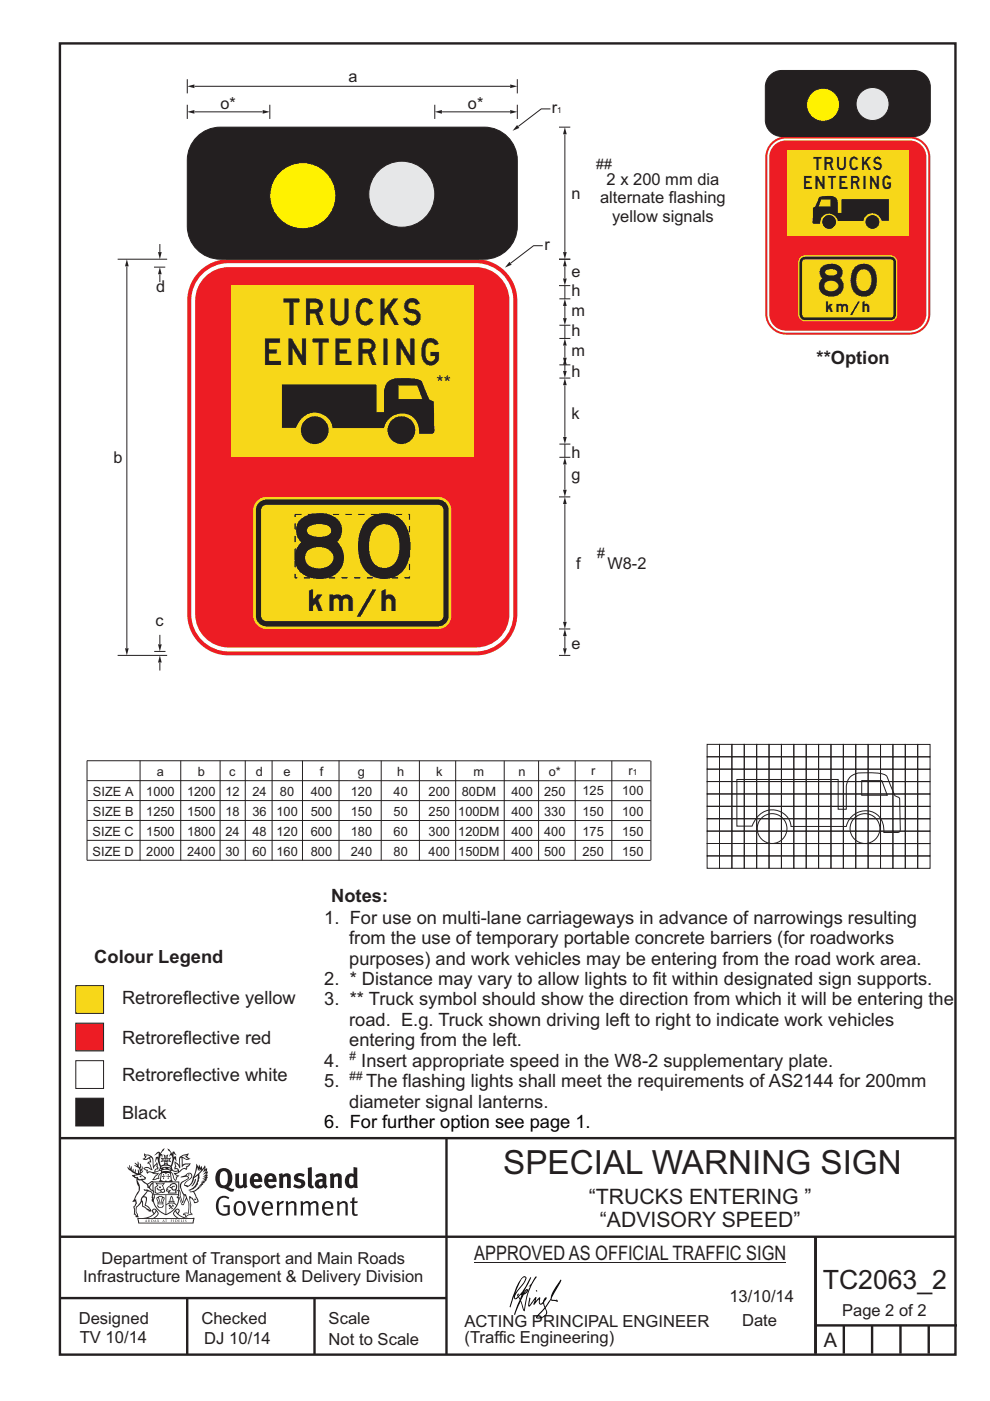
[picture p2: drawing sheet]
<svg xmlns="http://www.w3.org/2000/svg" width="210mm" height="297mm" viewBox="0 0 210 297" stroke-linecap="round" stroke-linejoin="round" font-family="sans-serif">
<g fill="none" stroke="#231f20" stroke-width=".51">
<path d="M12.7 9.2h190v278h-190zM12.7 241.3h189.9M94.7 241.4v45.8M12.7 275.2h82M12.7 262.2h190.1M39.7 275.2v12M66.7 275.2v12M173 262.2v24.8M173 281h30M179 281v6M185 281v6M191 281v6"/>
<path d="M197 281v6"/>
</g>
<path d="M100.6 267.7h66.2" fill="none" stroke="#231f20" stroke-width=".21"/>
<g fill="#231f20">
<path d="M47 248.5a2.55 2.55 0 0 0 0 2.7l.3 .1a.81 .81 0 0 0 1-.9v-.6a1.04 1.04 0 0 0-1.1-1.5zM46.3 248.1a1.82 1.82 0 0 1 2.1-.2 1.82 1.82 0 0 1 .9 1.9 2.29 2.29 0 0 1-.8 1.9l.7 .3h.5l-.2 .6a2.87 2.87 0 0 1-2-.7 2.12 2.12 0 0 1-1.7-3.1z" fill-rule="evenodd"/>
<path d="M49.9 248.9l.8-.2v2a.46 .46 0 0 0 .2 .6 .46 .46 0 0 0 .7-.2v-2.2l.7-.2v2.4l.2 .5-.6 .4-.2-.3a1.02 1.02 0 0 1-1.2 .2 1.02 1.02 0 0 1-.6-1.1z" fill-rule="evenodd"/>
<path d="M54 249.5l-.1 .5h.9a.49 .49 0 0 0-.2-.6 .49 .49 0 0 0-.6 .1zM53.4 249.2a1.34 1.34 0 0 1 1.6-.3 1.34 1.34 0 0 1 .6 1.5v.2h-1.7a.77 .77 0 0 0 .5 .8 .77 .77 0 0 0 .9-.3l.3 .4a1.59 1.59 0 0 1-2.1 .2 1.59 1.59 0 0 1-.4-2z" fill-rule="evenodd"/>
<path d="M57 249.5l-.1 .5h.9a.49 .49 0 0 0-.2-.6 .49 .49 0 0 0-.6 .1zM56.4 249.2a1.34 1.34 0 0 1 1.6-.3 1.34 1.34 0 0 1 .7 1.5v.2h-1.8a.77 .77 0 0 0 .5 .8 .77 .77 0 0 0 .9-.3l.3 .4a1.59 1.59 0 0 1-2 .2 1.59 1.59 0 0 1-.5-2z" fill-rule="evenodd"/>
<path d="M59.1 248.9l.8-.2 .1 .4a.95 .95 0 0 1 1-.3 .95 .95 0 0 1 .7 .8v2.3h-.8v-2.3a.46 .46 0 0 0-.8 .1v2.2h-.9z" fill-rule="evenodd"/>
<path d="M62.5 249.1a1.75 1.75 0 0 1 2.1-.1l-.2 .5-.6-.2a.43 .43 0 0 0-.6 .3l.4 .3a1.04 1.04 0 0 1 1.2 1.2 1.04 1.04 0 0 1-1.4 .9l-1.2-.4 .3-.6 1 .4 .4-.4a.88 .88 0 0 0-1-.5l-.4-.2-.1-.4z" fill-rule="evenodd"/>
<path d="M65.3 247.6l.8-.2 .1 3.8 .2 .2 .2 .5a.88 .88 0 0 1-1-.1 .88 .88 0 0 1-.3-1z" fill-rule="evenodd"/>
<path d="M67.8 250.6a.43 .43 0 0 0-.1 .7 .43 .43 0 0 0 .7-.1v-.7zM66.8 249.2a1.7 1.7 0 0 1 2.4 .1v1.8l.3 .4-.4 .5-.5-.3a1.03 1.03 0 0 1-1.7-.2 1.03 1.03 0 0 1 .8-1.5h.7v-.4a.8 .8 0 0 0-1.2 .1z" fill-rule="evenodd"/>
<path d="M69.9 248.9l.8-.2 .1 .4a.95 .95 0 0 1 1-.3 .95 .95 0 0 1 .7 .8v2.3h-.8v-2.3a.46 .46 0 0 0-.8 .1v2.2h-.8z" fill-rule="evenodd"/>
<path d="M74.3 249.5a1.48 1.48 0 0 0 0 1.7l.4 .1 .3-.2v-1.5l-.3-.2zM75 247.4l.8 .2 .1 4.3h-.7l-.1-.2a1.26 1.26 0 0 1-1.4 0 1.26 1.26 0 0 1-.6-1.3 1.29 1.29 0 0 1 .5-1.3 1.29 1.29 0 0 1 1.4-.2z" fill-rule="evenodd"/>
<path d="M46.4 253.9a1.72 1.72 0 0 1 2.2 0l-.2 .3a1.24 1.24 0 0 0-1.4-.1 1.24 1.24 0 0 0-.7 1.3 1.49 1.49 0 0 0 1.3 2l.7-.2v-1.3h-.9l-.1-.4h1.4v2a1.93 1.93 0 0 1-2.2-.1 1.93 1.93 0 0 1-.7-2.2l.2-.7z" fill-rule="evenodd"/>
<path d="M50.3 255.2a1.65 1.65 0 0 0 .3 2.2 .99 .99 0 0 0 1-1.5 .78 .78 0 0 0-.4-.8 .78 .78 0 0 0-.9 .1zM50 254.9a1.33 1.33 0 0 1 1.6-.1 1.33 1.33 0 0 1 .5 1.5 1.31 1.31 0 0 1-1.3 1.5 1.31 1.31 0 0 1-1.3-1.6l.1-.5z" fill-rule="evenodd"/>
<path d="M52.5 254.7l.4-.1 .9 2.6 .8-2.5h.5l-1.1 3h-.5z" fill-rule="evenodd"/>
<path d="M56.2 255.2l-.2 .7h1.4a.7 .7 0 0 0-.3-.8 .7 .7 0 0 0-.9 .1zM55.9 255a1.22 1.22 0 0 1 1.5-.2 1.22 1.22 0 0 1 .5 1.5h-1.9a.93 .93 0 0 0 .5 1 .93 .93 0 0 0 1.2-.2l.1 .3a1.43 1.43 0 0 1-1.7 .1 1.43 1.43 0 0 1-.6-1.7z" fill-rule="evenodd"/>
<path d="M58.7 254.8l.4-.2 .1 .5 .4-.3 .6-.2-.2 .6a.66 .66 0 0 0-.8 .6v1.9h-.4z" fill-rule="evenodd"/>
<path d="M60.6 254.8l.4-.2 .1 .5a.94 .94 0 0 1 1-.4 .94 .94 0 0 1 .8 .7v2.3h-.5l-.1-2.5a.81 .81 0 0 0-1.2 .3v2.2h-.4z" fill-rule="evenodd"/>
<path d="M63.7 254.7l.5-.1 .1 .5 .4-.3a.78 .78 0 0 1 1.1 .3 .9 .9 0 0 1 1-.5 .9 .9 0 0 1 .7 .8v2.3h-.4l-.1-2.5a.67 .67 0 0 0-1.1 .3v2.2h-.5v-2.4l-.4-.2-.7 .4v2.2h-.5z" fill-rule="evenodd"/>
<path d="M69 255.2l-.2 .7h1.4a.7 .7 0 0 0-.3-.8 .7 .7 0 0 0-.9 .1zM68.7 255a1.22 1.22 0 0 1 1.5-.2 1.22 1.22 0 0 1 .5 1.5h-1.9a.93 .93 0 0 0 .5 1 .93 .93 0 0 0 1.2-.2l.1 .3a1.44 1.44 0 0 1-1.7 .1 1.44 1.44 0 0 1-.6-1.7z" fill-rule="evenodd"/>
<path d="M71.4 254.8l.5-.2 .1 .5a.94 .94 0 0 1 1-.4 .94 .94 0 0 1 .7 .7v2.3h-.4l-.1-2.5a.81 .81 0 0 0-1.2 .3v2.2h-.5z" fill-rule="evenodd"/>
<path d="M74.7 254l.5-.2v.9h.7l-.1 .4h-.7l.1 2.2 .1 .1h.5l.1 .3a.75 .75 0 0 1-1.2-.6v-2h-.4v-.4h.4z" fill-rule="evenodd"/>
<path d="M30.8 244.9l1.1 .3-.9 .5h-.4l.5-.5zM31.8 245.5l.2-.1a2.44 2.44 0 0 1 .4 2l.1 .4 .7-1-.1 .6 .3 .3a.57 .57 0 0 0-.6 .8l-1-.2-.5 .2 .1-.5-.7-.2 .6-.2 1 .5 .1-.1-.6-1.3-.2-.1 .5-.1zM30.7 244.5l-.2 .4 .3 .4-.6 .4a1.04 1.04 0 0 0 1.4-.1l.2 .7h-.4l-.2 .4a.94 .94 0 0 1 .9 1.1l-.2-.1a1.16 1.16 0 0 0-1.5-.1l.3 .4 .4 .2 .1 .5 .2 .2v-.2a.94 .94 0 0 1 1.1 .2h.9l-1.2 1.2a1.13 1.13 0 0 0 1.2-.2l.4-.1-.1-.4 .5-.7a.83 .83 0 0 0-.6 1.1l-.3-.1-.7 .3 1.1-1.4-.5 .2-.5-.1 1.3-.5-.2-.2-.8 .4v-.3l.2-.2 .3 .1 .1-.3-.2-.4v-.6l-.2-.3-.6 .9v-.7a1.42 1.42 0 0 0-1.7-1.8z" fill-rule="evenodd"/>
<path d="M38.5 245.3l.5-.3 .7-.1-.6 .3 .8 .5h-.3zM38.3 245.5h.2l.1 2a1.69 1.69 0 0 1 1.5-.7l-.7 .5 .1 .5a1.1 1.1 0 0 0-1.5 .6l-.1-.5-.2-.2h-.5l.2-.4-.2-.7a1.42 1.42 0 0 1 .8 1.1l.2-.1zM37.1 246.2l.1 1-.2 .3v.5l.6-.1 .1 .2a.96 .96 0 0 1-1.1-.1l-.1 .1a1.06 1.06 0 0 0 1.3 .2v.1a.72 .72 0 0 1-1 .2l.3 .5 .6 .3-.4 .1-.1 .7-.3-.4-.3-1.1-.4-.4 .4 .9a1.54 1.54 0 0 0 .6 1.2l.2-.3a.58 .58 0 0 1 .5-.7l.1-.2h-.3l-.4-.3 .9-.5a.93 .93 0 0 1 1.1-.5l.1 .2 .2-.1 .1-.5a.99 .99 0 0 0 .7-.9l-1.3 .1-.4 .3v-1.5l.9 .4 .8-.3h-.3l-.5-.4 .4-.7-.7 .2a1.46 1.46 0 0 0-1.3 2.1v.4l-.2-.4z" fill-rule="evenodd"/>
<path d="M35.6 248.9l.2 .1-.1 .4h.3l-.3 .1v.5l-.1-.6h-.3l.3-.1z" fill-rule="evenodd"/>
<path d="M34.6 248.9l.2 .1-.1 .3 .4 .1h-.4v.6l-.1-.5-.3-.1h.3z" fill-rule="evenodd"/>
<path d="M34.3 248.8a.57 .57 0 0 1 .9 .2 .57 .57 0 0 1 .9-.2l.2 1.4-.2 .1a.57 .57 0 0 1-.9-.1 .69 .69 0 0 1-1.1 0zM34.2 248.1l-.3 2.1-.2 .4h2.9l-.1-.4-.3-2.1h-.2v.3l-.8-.1-.9 .1 .1-.3z" fill-rule="evenodd"/>
<path d="M34.2 252.4a.3 .3 0 0 0 .6 0 .3 .3 0 0 0-.6 0zM33.3 251l.3 .3-.3 .3a.79 .79 0 0 0 0 1.3l.8-.2-.1-.3a.55 .55 0 0 1-.7-.6h.1l.1 .3 .4 .1 .8-.2-.4-.7 .4-.3-.7 .1zM33 250.7l1.1 .2 .9-.2-.4 .7 .4 1.1a.56 .56 0 0 1-.8 .3l-.2 .1a.73 .73 0 0 1-.9 .1 .73 .73 0 0 1-.3-.9v-.4l.5-.4z" fill-rule="evenodd"/>
<path d="M35.6 251.9l.7-.5a.58 .58 0 0 1 1-.1 .58 .58 0 0 1-.5 .9l-.2-.3a.43 .43 0 0 1 .6-.3v-.1a.57 .57 0 0 0-.8 .2l-.2-.1-.3 .2 .4 .1a.55 .55 0 0 0 .9 .5v.5h-1.3l.3-.4-.1-.2-.6 .1 .2-.2-.2-.1zM35.4 251.8l-.1 .2a.39 .39 0 0 0 .2 .7l.3-.1-.2 .5h1.9l-.1-.8a.86 .86 0 0 0-.1-1.4 .86 .86 0 0 0-1.3 .4z" fill-rule="evenodd"/>
<path d="M36 254.8h.8v.2h-.8zM36.4 253.8l.2 .8h-.4zM36.4 253.5l-.3 .5-.1 .6h-.2v.4l-.7 .4 .1 .2a1.48 1.48 0 0 1 2.2 .1l.2-.1-.6-.5v-.5h-.2l-.1-.6z" fill-rule="evenodd"/>
<path d="M35.8 255.4l.3 .1 .2 .3 .3-.2-.2-.2a.38 .38 0 0 1 .4 .5l-.1-.2-.3 .3 .3 .2-.3 .2-.1-.3-.4 .3-.1-.2 .4-.3-.2-.1-.1 .1z" fill-rule="evenodd"/>
<path d="M34.5 254h.2v.2l-.3 .6h-.1zM33.6 255.3h.9v.2a.55 .55 0 0 1-.8 .4v-.2h-.2zM33.4 254h.2l.2 .8h-.2zM33.6 255h.8l.1 .1-.8 .1zM33.8 253.7h.5l-.2 1.1h-.2zM33.3 253.8l-.1 .3 .3 1.2a.48 .48 0 0 0-.1 .5 .48 .48 0 0 0 .4 .3l.6-.1a.49 .49 0 0 0 .2-.7l.3-1.2-.1-.3a1.42 1.42 0 0 0-1.5 0z" fill-rule="evenodd"/>
<path d="M33.6 251.6h.5l.1 .3h-.4z" fill-rule="evenodd"/>
<path d="M41.3 250.1l.3-.2-.2 .9-.6 .7h-.2l.5-.7z" fill-rule="evenodd"/>
<path d="M39.7 249l.3-.2 .5 .2a.88 .88 0 0 1-.6 1.1 1.22 1.22 0 0 0-.8 1.3l.5 .2a.72 .72 0 0 0 .9-.4l.5-.8 .2-.6 .8-.6v.3a2.85 2.85 0 0 1-2 2.8l.1 .1a2.13 2.13 0 0 0 1.9-1.5l-.1-.2a2.01 2.01 0 0 0 .3-1.8l1.2-1.3-.4 1 .7-.5-.7 1 .8-.4-.8 .8 .7-.1-.9 .5 .8-.1-.8 .4h.7l-.8 .3 .3 .2h-.4l.2 .4-.4-.1 .2 .3h-.4l.1 .3h-.1a2.16 2.16 0 0 1-2 1l.1 .2h.4a.76 .76 0 0 1 .7 .7l.5 1.2-.6 .2a1.45 1.45 0 0 0-1.2-1.3l.3 1.8-.1 1.9 .4 .2a1.07 1.07 0 0 0-1.2 .4v-.3l-.5-.2a.87 .87 0 0 1 1-.1l.1-.7a4.4 4.4 0 0 0-.6-3.1l-.1-.3h-.2a2.16 2.16 0 0 1-.7-2.2l.3-.3 1.2-.8a.55 .55 0 0 0-.4-.7zM37.8 252.4a.76 .76 0 0 1 .3 1.1l.6 1.6 .4-1.7 .2 .1a.61 .61 0 0 1-.1 .9l-.3 .9h-.2l-.7-1.6-.3 .1a1.18 1.18 0 0 0 .1-1.4zM41.8 247.5l.2 .8 .3-.6v.6l.3-.5a1.9 1.9 0 0 1-1.1 1.4l-.3 .3zM38.2 249.6l1.4-.1 .2 .1v.3l-.5 .3a1.26 1.26 0 0 0-1 1.9l.2 .7a1.84 1.84 0 0 1 .2 2l-.4-1.3a.96 .96 0 0 0-.4-1.3l-.4 .3a.78 .78 0 0 1-.1 1.3l.2 .2h.4l.4 1.1a.38 .38 0 0 0 .2 .4 .38 .38 0 0 0 .4-.1l.6-1.2a2.94 2.94 0 0 1 .3 2.5v.5l-.8-.1-.3 .4v.2l.4-.1 .1 .4 .2 .1a1.02 1.02 0 0 1 1.3-.5l-.1-.4-.3-.1 .2-1.7-.3-1.4 .1 .1a1.14 1.14 0 0 1 .7 .9 .63 .63 0 0 0 .9-.2 .63 .63 0 0 0-.2-.8l-.6-1.3 .9-.6 .2-.3 .2-.1v-.2h.3l-.1-.3h.4l-.1-.3 .5-.1-.2-.2 .5-.4 .1-.2-.3 .1 .5-.6-.3 .1 .3-.6-.4 .1 .4-.5v-.3l-.3 .2 .1-.6v-.3l-.4 .3-.1-.8-.5 .8-.2-.7-.2 .5-.3-.8-.1 .6-.5-.8-.1 1.4-.7 1.9a1.81 1.81 0 0 1-.9 1.4l-.6-.2a1.75 1.75 0 0 1 1.1-1.2 .75 .75 0 0 0 .1-1.3 .75 .75 0 0 0-1.2 .5z" fill-rule="evenodd"/>
<path d="M41.2 254.2l.3-.1 .1 .3h-.4z" fill-rule="evenodd"/>
<path d="M29.4 258.4h11.6l-.2 .8h-11.3zM31.3 258.2l.5-.1a2.48 2.48 0 0 0 1.4-1.3l.2 .6-.5 .5-.4 .3zM32.5 256.6l.3-.2 .2 .2-.3 .6zM37.2 256.8a2.65 2.65 0 0 0 1.8 1.4h-1.1l-.5-.3-.5-.5zM37.4 256.6l.2-.2 .3 .2-.3 .6zM29.2 258.2l.1 1.2h11.7l.3-1.1-.2-.1a4.1 4.1 0 0 1-3.3-.9l.3-.4-.1-.5a1.06 1.06 0 0 0-1.3 .9l.2 .4 .6 .5h-4.7l.3-.1a.84 .84 0 0 0 .6-.7 .84 .84 0 0 0-.5-.9l-.3-.2-.5 .1-.1 .5 .3 .4a4.2 4.2 0 0 1-3.4 .9z" fill-rule="evenodd"/>
<path d="M31 258.7l.1 .2h-.2zM31 258.6l-.3 .5 .4-.1 .2 .1z" fill-rule="evenodd"/>
<path d="M31.3 258.6h.2v.4a.25 .25 0 0 0 .3-.1 .25 .25 0 0 0-.1-.3h.1a.29 .29 0 0 1 0 .4 .29 .29 0 0 1-.4 0 .29 .29 0 0 1 0-.4z" fill-rule="evenodd"/>
<path d="M32.2 258.6a.22 .22 0 0 1 .3 .2 .22 .22 0 0 1-.3 .2zM32 258.6v.5a.33 .33 0 0 0 .5-.1 .33 .33 0 0 0 0-.4 .33 .33 0 0 0-.5 0z" fill-rule="evenodd"/>
<path d="M32.9 258.7l.1 .2h-.2zM32.9 258.6l-.2 .5 .3-.1 .2 .1z" fill-rule="evenodd"/>
<path d="M33.3 258.6h.2v.2l.3-.2-.2 .2 .2 .3-.3-.2-.1 .2h-.1l.2-.3z" fill-rule="evenodd"/>
<path d="M34.7 258.7l.1 .2h-.2zM34.7 258.6l-.3 .5 .4-.1 .2 .1z" fill-rule="evenodd"/>
<path d="M35 258.6h.4h-.1v.5h-.2l.1-.5z" fill-rule="evenodd"/>
<path d="M36.2 258.6h.3h-.2v.2h.2h-.2l.1 .3h-.2z" fill-rule="evenodd"/>
<path d="M36.7 258.6h.2v.5h-.2z" fill-rule="evenodd"/>
<path d="M37.3 258.6a.22 .22 0 0 1 .3 .2 .22 .22 0 0 1-.3 .2zM37.1 258.6v.5a.33 .33 0 0 0 .5-.1 .33 .33 0 0 0 0-.4 .33 .33 0 0 0-.5 0z" fill-rule="evenodd"/>
<path d="M37.8 258.6h.3h-.1v.2h.1h-.1v.2l.1 .1h-.3z" fill-rule="evenodd"/>
<path d="M38.3 258.6h.3l-.1 .4 .2 .1h-.4z" fill-rule="evenodd"/>
<path d="M38.9 258.6h.2v.5h-.2z" fill-rule="evenodd"/>
<path d="M39.3 258.6h.2l-.2 .1 .2 .2-.1 .2h-.1v-.2l.2 .1z" fill-rule="evenodd"/>
<path d="M34.2 247.4a1.51 1.51 0 0 1 2 .2 2.67 2.67 0 0 0-2.1 0zM35.7 247.6l.4 .2 .1 .2-.4-.1zM34.6 247.7l.4-.1 .2 .2h-.4zM34 247.9l.3 .1-.3 .1zM34.9 246.9l.3-.2 .2 .2zM34.9 245.7h.2v.4h-.2zM35 245.1l.2 .2 .2-.2-.1 .4h-.2zM35.1 246.3h.2l.1 .4-.2-.2-.2 .2zM35.3 245.7h.2v.4h-.2zM34.4 245.7l.3 .1v.2l-.3 .1 .2-.2zM35.7 245.8l.3-.1-.2 .2 .2 .2-.4-.1zM32.7 244.9l1-.5-.1 1-.2-.1-.4 .1-.2 1.1 .5-1 .2 .9a1.84 1.84 0 0 1 .3 1.7l.4 .1a2.48 2.48 0 0 1 2.2 .1l.2-.3-.2-.7 .7-1.7 .4 .6-.2-1-.2-.1-.2 .3v-.9l.6 .4-.6-.7h-.3l-.1 .4-.5-.8-.5-.3 .2 .4 .5 .6-.4 .7 .4-.3a2.06 2.06 0 0 1 0 2.2l-.6-.2-.1-.6 .1-.1 .8 .2-.4-.5 .4-.5-.7 .2-.2-.2 .2-.7-.5 .4-.5-.4 .2 .7-.2 .2-.7-.2 .4 .5-.4 .5 .7-.2 .2 .1-.2 .6-.5 .2a2.02 2.02 0 0 1 0-2.2l.3 .5-.1-.6-.3-.1 .8-1.2-.5 .3-.4 .7-.2-.3a.8 .8 0 0 0-.8 .5z" fill-rule="evenodd"/>
<path d="M29.2 250.1l.3 .2a.61 .61 0 0 1 .8 .3l.3 .2a.8 .8 0 0 1 .6 1l.4 .1 .5 .6a1 1 0 0 1 .5 1l-.1 .7v-.5h-.1a.96 .96 0 0 0-.8-1.3l-.3-.2h-.6l-.1-.1-.2 .1 .2 .3h.5l-1.1 1.4-.2 .9-.4 .6a1.33 1.33 0 0 0-.5 1.8l.2 .5a1.26 1.26 0 0 1-.5-1.4l-.1-.4a1.56 1.56 0 0 0 .4-1.7l-.3 .2 .2-.5a3.2 3.2 0 0 0 .7-3zM30.4 253.9h.4a2.06 2.06 0 0 1-.1 1.6l.7 .5 .4 .5-.6-.2-.8-.6-.1-.9a.51 .51 0 0 1 .1-.9zM28.6 249.3a1.52 1.52 0 0 1 2.1 .6l-1.1 .1-.2-.1-.2-.4-.4 .1zM27.5 247v.8l-.3-.4-.2 .1a3.1 3.1 0 0 0 2 1.5l-1 .1 .5 .6 .5 .1v1.1a1.84 1.84 0 0 1-.2 2.5l-.4 .9-.4 .4 .3 .1 .4-.1 .1 .4-.2 .5-.3 .2 .1 1.8 .2-.1 .2 .6h.2l.4-.1-.1-.5a1.3 1.3 0 0 1-.1-1.6l.8-1.1 .2 1.1 .6 .2 .4 .6 .2-.2 .2 .4 .5-.1a1.85 1.85 0 0 0-1.2-1.3l.1-.3a1.39 1.39 0 0 0 0-1.5h-.5l.5-.6a.66 .66 0 0 1 .9-.4 .66 .66 0 0 1 .3 .9l-.1 .4h.2v.1l-.2 .3 .2 .5 .2-.3a2.24 2.24 0 0 0 .1-2.2 .73 .73 0 0 1-.7-.6 .73 .73 0 0 1 .5-.8l.1-.2a.94 .94 0 0 0-.9 .8 .48 .48 0 0 1-.1-.5 .48 .48 0 0 1 .5-.3l.5-.3a.51 .51 0 0 0-.8 .2l-.5 .3-1-.8 .6-.1 .1-.5-1.1-.7 .5-.4v-.4l-.5 .5 .1-.2a.69 .69 0 0 0 .2-1.1v.5l-.3 .2 .1-1.1-.3-.2 .1 .6-.1 .2-.4-1.2v.6l-.7-.3 .6 .6-.6-.2 .2 .3a1 1 0 0 1 .8 1.5l-.2-.8v.8l-.5-.2-.1-.7-.2 .6-.2-.1v-.6l-.2 .4-.2-.2 .1-.7-.2 .5z" fill-rule="evenodd"/>
<path d="M29.5 249.5l.3-.2 .3 .3z" fill-rule="evenodd"/>
<path d="M32.4 250.5h5.6v2l-.2-.1v-1.7h-5.2v2.5h5.2v-.8l.1 .2-.1 1.1v-.3h-2.5v4a4.1 4.1 0 0 0 2.6-3.6l.1-.1a4 4 0 0 1-2.8 3.9 4.2 4.2 0 0 1-2.8-4.7l.1 1.3 .1-.1a3.8 3.8 0 0 0 2.5 3.3v-4h-2.5l-.2-.9z" fill-rule="evenodd"/>
<circle cx="40" cy="249.1" r=".17"/>
</g>
<g fill="#000">
<path d="M111.6 273.7l.2-.2-.5 .7zM110.4 274.5l.2 .1-.3 .8-.2-.5zM110.9 270.9h.5a9.3 9.3 0 0 1-2 3.1l-.1 .3 1-2.5zM110.6 271a14.7 14.7 0 0 0-2.2 4.9l-.3 1.2 .1 .1 .8-2.3a.42 .42 0 0 0 .2 .6 .42 .42 0 0 0 .6-.3l.2-.1 .2 .5-1.1 3.2h.2l1.1-2.9 .6 1.9 .2 .2 .2-.5a13.5 13.5 0 0 1 2-6.2l.4-.5-.1-.2-1.6 2.1 .4-.1a14.9 14.9 0 0 0-1.3 5.1l-.4-1.1a1.39 1.39 0 0 1 .2-1.9l.1-.2a.92 .92 0 0 0 .8-1.2 .75 .75 0 0 0-.8 .7l-.1 .2 1.6-3.4h-.1l-.4 .7a10.5 10.5 0 0 1-2.2 3.3l.2-.5a.32 .32 0 0 0-.4 .2 .32 .32 0 0 0 .1 .4l-.5 .4a3.2 3.2 0 0 1 1.1-2.3l.5-.6a2.49 2.49 0 0 0 .7-1.6l-.4-.2z" fill-rule="evenodd"/>
<path d="M113.7 273.6l.3 .2h-.3z" fill-rule="evenodd"/>
<path d="M115.6 277.5a1.15 1.15 0 0 1 .1 1.3 1.15 1.15 0 0 1-1.2 .5l-.6 .1zM112.2 275.2l-.2 1.6 .2 .2 1.2-1.5-.2 1.1 1.1-1.1a.94 .94 0 0 0 .4 1.1l.5-.3 .3 .9-1.2 1.3a.98 .98 0 0 0-.5 1 1.9 1.9 0 0 0 2.3-1.3l-.1-.2a1.02 1.02 0 0 1 .2-1.4l.6-1 1.5 .3-.2-.4v.2l-1.1-.1v-.3l2-3.6 .1-.2-.2-.2-1.7 2.8a6.6 6.6 0 0 1-1.6 2.9l-.1-.2a1.01 1.01 0 0 1 .4-1.4l.1-.2-.3-.1-.4 .4-.1 .5-.6 .4-.1-.4 .1-.9-.2-.1-.9 1 .3-1h-.2l-1.4 1.8 .3-1.5v-.1z" fill-rule="evenodd"/>
</g>
<path d="M16.1 216.9h5.9v5.9h-5.9z" fill-rule="evenodd" fill="#ed1c24" stroke="#231f20" stroke-width=".21"/>
<path d="M16.1 224.9h5.9v5.9h-5.9z" fill-rule="evenodd" fill="#fff" stroke="#231f20" stroke-width=".21"/>
<path d="M16.1 232.8h5.9v5.9h-5.9z" fill-rule="evenodd" fill="#231f20" stroke="#231f20" stroke-width=".21"/>
<path d="M16.1 209h5.9v5.9h-5.9z" fill-rule="evenodd" fill="#f7d719" stroke="#231f20" stroke-width=".21"/>
<g fill="none" stroke="#231f20" stroke-width=".21">
<path d="M115.1 52.1h-1.9l-4.9 3.7M150 157.8h2.6v2.6h-2.6zM152.6 157.8h2.6v2.6h-2.6zM155.2 157.8h2.7v2.6h-2.7zM157.9 157.8h2.6v2.7h-2.6zM160.5 157.8h2.6v2.7h-2.6zM163.1 157.8h2.6v2.7h-2.6zM165.7 157.8h2.7v2.7h-2.7zM168.4 157.8h2.6v2.7h-2.6zM171 157.8h2.6v2.7h-2.6zM173.6 157.8h2.7v2.7h-2.7zM176.3 157.8h2.6v2.7h-2.6z"/>
<path d="M178.9 157.8h2.6v2.7h-2.6zM181.5 157.8h2.6v2.7h-2.6zM184.1 157.8h2.7v2.7h-2.7zM186.8 157.8h2.6v2.7h-2.6zM189.4 157.8h2.6v2.7h-2.6zM192 157.8h2.6v2.7h-2.6zM194.6 157.8h2.7v2.7h-2.7zM150 160.4h2.6v2.7h-2.6zM150 163.1h2.6v2.6h-2.6zM150 165.7h2.6v2.6h-2.6zM150 168.3h2.6v2.7h-2.6zM150 171h2.6v2.6h-2.6z"/>
<path d="M150 173.6h2.6v2.6h-2.6zM150 176.2h2.6v2.6h-2.6zM150 178.8h2.6v2.7h-2.6zM152.6 160.4h2.6v2.7h-2.6zM152.6 163.1h2.6v2.6h-2.6zM152.6 165.7h2.6v2.6h-2.6zM152.6 168.3h2.6v2.7h-2.6zM152.6 171h2.6v2.6h-2.6zM152.6 173.6h2.6v2.6h-2.6zM152.6 176.2h2.6v2.6h-2.6zM152.6 178.8h2.6v2.7h-2.6zM155.2 160.4h2.7v2.7h-2.7z"/>
<path d="M155.2 163.1h2.7v2.6h-2.7zM155.2 165.7h2.7v2.6h-2.7zM155.2 168.3h2.7v2.7h-2.7zM155.2 171h2.7v2.6h-2.7zM155.2 173.6h2.7v2.6h-2.7zM155.2 176.2h2.7v2.6h-2.7zM155.2 178.8h2.7v2.7h-2.7zM156.3 165.3h21.5v6.3h1.7v-3.2a4.2 4.2 0 0 1 1.2-4 4.6 4.6 0 0 1 3.2-.6h.9a6.6 6.6 0 0 1 3.1 .6l.3 .3 1.4 3.4a1.67 1.67 0 0 0 1.1 1l.3 6.8a.53 .53 0 0 1-.6 .6h-2.9a4 4 0 0 0-3.4-4.6 4 4 0 0 0-4.6 3.3h-11.7a4.1 4.1 0 0 0-3.4-3.5 4.1 4.1 0 0 0-4.3 2.2l-.6 1.3h-3.2zM157.9 160.5h2.6v2.6h-2.6zM157.9 163.1h2.6v2.6h-2.6zM157.9 165.7h2.6v2.6h-2.6zM157.9 168.3h2.6v2.7h-2.6z"/>
<path d="M157.9 171h2.6v2.6h-2.6zM157.9 173.6h2.6v2.6h-2.6zM157.9 176.2h2.6v2.6h-2.6zM157.9 178.8h2.6v2.7h-2.6zM160.5 160.5h2.6v2.6h-2.6zM160.5 163.1h2.6v2.6h-2.6zM160.5 165.7h2.6v2.6h-2.6zM160.5 168.3h2.6v2.7h-2.6zM160.5 171h2.6v2.6h-2.6zM160.5 173.6h2.6v2.6h-2.6zM160.5 176.2h2.6v2.6h-2.6zM160.5 178.8h2.6v2.7h-2.6z"/>
<path d="M163.1 160.5h2.6v2.6h-2.6zM163.1 163.1h2.6v2.6h-2.6zM163.1 165.7h2.6v2.6h-2.6zM163.1 168.3h2.6v2.7h-2.6zM163.1 171h2.6v2.6h-2.6zM163.1 173.6h2.6v2.6h-2.6zM163.1 176.2h2.6v2.6h-2.6zM163.1 178.8h2.6v2.7h-2.6zM165.7 160.5h2.7v2.6h-2.7zM165.7 163.1h2.7v2.6h-2.7zM165.7 165.7h2.7v2.6h-2.7zM165.7 168.3h2.7v2.7h-2.7z"/>
<path d="M165.7 171h2.7v2.6h-2.7zM165.7 173.6h2.7v2.6h-2.7zM165.7 176.2h2.7v2.6h-2.7zM165.7 178.8h2.7v2.7h-2.7zM168.4 160.5h2.6v2.6h-2.6zM168.4 163.1h2.6v2.6h-2.6zM168.4 165.7h2.6v2.6h-2.6zM168.4 168.3h2.6v2.7h-2.6zM168.4 171h2.6v2.6h-2.6zM168.4 173.6h2.6v2.6h-2.6zM168.4 176.2h2.6v2.6h-2.6zM168.4 178.8h2.6v2.7h-2.6z"/>
<path d="M171 160.5h2.6v2.6h-2.6zM171 163.1h2.6v2.6h-2.6zM171 165.7h2.6v2.6h-2.6zM171 168.3h2.6v2.7h-2.6zM171 171h2.6v2.6h-2.6zM171 173.6h2.6v2.6h-2.6zM171 176.2h2.6v2.6h-2.6zM171 178.8h2.6v2.7h-2.6zM173.6 160.5h2.7v2.6h-2.7zM173.6 163.1h2.7v2.6h-2.7zM173.6 165.7h2.7v2.6h-2.7zM173.6 168.3h2.7v2.7h-2.7z"/>
<path d="M173.6 171h2.7v2.6h-2.7zM173.6 173.6h2.7v2.6h-2.7zM173.6 176.2h2.7v2.6h-2.7zM173.6 178.8h2.7v2.7h-2.7zM176.3 160.5h2.6v2.6h-2.6zM176.3 163.1h2.6v2.6h-2.6zM176.3 165.7h2.6v2.6h-2.6zM176.3 168.3h2.6v2.7h-2.6zM176.3 171h2.6v2.6h-2.6zM176.3 173.6h2.6v2.6h-2.6zM176.3 176.2h2.6v2.6h-2.6zM176.3 178.8h2.6v2.7h-2.6z"/>
<path d="M178.9 160.5h2.6v2.6h-2.6zM178.9 163.1h2.6v2.6h-2.6zM178.9 165.7h2.6v2.6h-2.6zM178.9 168.3h2.6v2.7h-2.6zM178.9 171h2.6v2.6h-2.6zM178.9 173.6h2.6v2.6h-2.6zM178.9 176.2h2.6v2.6h-2.6zM178.9 178.8h2.6v2.7h-2.6zM181.5 160.5h2.6v2.6h-2.6zM181.5 163.1h2.6v2.6h-2.6zM181.5 165.7h2.6v2.6h-2.6zM181.5 168.3h2.6v2.7h-2.6z"/>
<path d="M181.5 171h2.6v2.6h-2.6zM181.5 173.6h2.6v2.6h-2.6zM181.5 176.2h2.6v2.6h-2.6zM181.5 178.8h2.6v2.7h-2.6zM182.8 165.5h4.2l1.2 3.1h-5.4zM184.1 160.5h2.7v2.6h-2.7zM184.1 163.1h2.7v2.6h-2.7zM184.1 165.7h2.7v2.6h-2.7zM184.1 168.3h2.7v2.7h-2.7zM184.1 171h2.7v2.6h-2.7zM184.1 173.6h2.7v2.6h-2.7zM184.1 176.2h2.7v2.6h-2.7z"/>
<path d="M184.1 178.8h2.7v2.7h-2.7zM186.8 160.5h2.6v2.6h-2.6zM186.8 163.1h2.6v2.6h-2.6zM186.8 165.7h2.6v2.6h-2.6zM186.8 168.3h2.6v2.7h-2.6zM186.8 171h2.6v2.6h-2.6zM186.8 173.6h2.6v2.6h-2.6zM186.8 176.2h2.6v2.6h-2.6zM186.8 178.8h2.6v2.7h-2.6zM189.4 160.5h2.6v2.6h-2.6zM189.4 163.1h2.6v2.6h-2.6zM189.4 165.7h2.6v2.6h-2.6z"/>
<path d="M189.4 168.3h2.6v2.7h-2.6zM189.4 171h2.6v2.6h-2.6zM189.4 173.6h2.6v2.6h-2.6zM189.4 176.2h2.6v2.6h-2.6zM189.4 178.8h2.6v2.7h-2.6zM192 160.5h2.6v2.6h-2.6zM192 163.1h2.6v2.6h-2.6zM192 165.7h2.6v2.6h-2.6zM192 168.3h2.6v2.7h-2.6zM192 171h2.6v2.6h-2.6zM192 173.6h2.6v2.6h-2.6zM192 176.2h2.6v2.6h-2.6z"/>
<path d="M192 178.8h2.6v2.7h-2.6zM194.6 160.5h2.7v2.6h-2.7zM194.6 163.1h2.7v2.6h-2.7zM194.6 165.7h2.7v2.6h-2.7zM194.6 168.3h2.7v2.7h-2.7zM194.6 171h2.7v2.6h-2.7zM194.6 173.6h2.7v2.6h-2.7zM194.6 176.2h2.7v2.6h-2.7zM194.6 178.9h2.7v2.6h-2.7zM150 181.5h2.6v2.6h-2.6zM152.6 181.5h2.6v2.6h-2.6zM155.2 181.5h2.7v2.6h-2.7z"/>
<path d="M157.9 181.5h2.6v2.6h-2.6zM160.5 181.5h2.6v2.6h-2.6zM163.1 181.5h2.6v2.6h-2.6zM165.7 181.5h2.7v2.6h-2.7zM168.4 181.5h2.6v2.6h-2.6zM171 181.5h2.6v2.6h-2.6zM173.6 181.5h2.7v2.6h-2.7zM176.3 181.5h2.6v2.6h-2.6zM178.9 181.5h2.6v2.6h-2.6zM181.5 181.5h2.6v2.6h-2.6zM184.1 181.5h2.7v2.6h-2.7zM186.8 181.5h2.6v2.6h-2.6z"/>
<path d="M189.4 181.5h2.6v2.6h-2.6zM192 181.5h2.6v2.6h-2.6zM194.6 181.5h2.7v2.6h-2.7z"/>
<circle cx="163.8" cy="175.7" r="3.2"/>
<circle cx="183.5" cy="175.7" r="3.2"/>
</g>
<path d="M108.1 55.5l.4 .6-1.4 .6z" fill="#231f20"/>
<path d="M109.7 16.8v3M118.6 139h2.4M119.8 134.9v2.5" fill="none" stroke="#231f20" stroke-width=".21"/>
<g fill="#231f20">
<path d="M119.8 133.4l.4 1.5h-.8z"/>
<path d="M119.4 137.4h.8l-.4 1.6z"/>
</g>
<path d="M41.3 18.3h66.9" fill="none" stroke="#231f20" stroke-width=".21"/>
<g fill="#231f20">
<path d="M39.7 18.3l1.5-.4v.8z"/>
<path d="M108.2 17.9l1.5 .4-1.5 .4z"/>
</g>
<path d="M42.3 57.5a8.7 8.7 0 0 1 6.2-2.5h52.5a8.8 8.8 0 0 1 8.7 8.7v66.5a8.8 8.8 0 0 1-8.7 8.8h-52.5a8.8 8.8 0 0 1-8.8-8.8v-66.5a8.7 8.7 0 0 1 2.6-6.2zM42.9 58.1a7.9 7.9 0 0 1 5.6-2.3h52.5a7.9 7.9 0 0 1 7.9 7.9v66.5a7.9 7.9 0 0 1-7.9 7.9h-52.5a7.9 7.9 0 0 1-7.9-7.9v-66.5a7.9 7.9 0 0 1 2.3-5.6zM43.8 58.4a7 7 0 0 1 4.7-1.8h52.5a7.1 7.1 0 0 1 7 7.1v66.5a7.1 7.1 0 0 1-7 7.1h-52.5a7.1 7.1 0 0 1-7.1-7.1v-66.5a7.1 7.1 0 0 1 2.4-5.3z" fill-rule="evenodd" fill="#ed1c24"/>
<path d="M118.6 27h2.4M119.8 28.5v24.9M118.6 55h2.4" fill="none" stroke="#231f20" stroke-width=".21"/>
<path d="M42.1 28.7a7 7 0 0 1 4.6-1.7h56a7 7 0 0 1 7 7v14a7 7 0 0 1-7 7h-56a7 7 0 0 1-7-7v-14a7 7 0 0 1 2.4-5.3z" fill-rule="evenodd" fill="#231f20" stroke="#231f20" stroke-width=".21"/>
<g fill="#231f20">
<path d="M119.4 53.4h.8l-.4 1.6z"/>
<path d="M119.8 27l.4 1.5h-.8z"/>
</g>
<circle cx="64.2" cy="41.5" r="7" fill="#fff200" stroke="#231f20" stroke-width=".21"/>
<circle cx="85.2" cy="41.2" r="7" fill="#e6e7e8" stroke="#231f20" stroke-width=".21"/>
<path d="M118.6 55h2.4M119.8 56.5v2.5" fill="none" stroke="#231f20" stroke-width=".21"/>
<g fill="#231f20">
<path d="M119.8 55l.4 1.5h-.8z"/>
<path d="M119.4 59h.8l-.4 1.6z"/>
</g>
<path d="M118.6 60.6h2.4M118.6 105.4h2.4M119.8 106.9v24.9" fill="none" stroke="#231f20" stroke-width=".21"/>
<g fill="#231f20">
<path d="M119.4 131.8h.8l-.4 1.6z"/>
<path d="M119.8 105.4l.4 1.5h-.8z"/>
</g>
<path d="M116.8 23.1h-2l-4.9 3.7" fill="none" stroke="#231f20" stroke-width=".21"/>
<path d="M109.7 26.5l.5 .6-1.5 .6z" fill="#231f20"/>
<path d="M41.3 23.7h14.4" fill="none" stroke="#231f20" stroke-width=".21"/>
<g fill="#231f20">
<path d="M39.7 23.7l1.5-.4v.8z"/>
<path d="M55.7 23.3l1.5 .4-1.5 .4z"/>
</g>
<path d="M39.7 22.2v3M57.2 22.2v3M93.8 23.7h14.4" fill="none" stroke="#231f20" stroke-width=".21"/>
<g fill="#231f20">
<path d="M92.2 23.7l1.5-.4v.8z"/>
<path d="M108.2 23.3l1.5 .4-1.5 .4z"/>
</g>
<path d="M92.2 22.2v3M109.7 22.2v3" fill="none" stroke="#231f20" stroke-width=".21"/>
<path d="M54.3 106.4a2.81 2.81 0 0 1 2.2-1h36.4a2.82 2.82 0 0 1 2.8 2.8v22.3a2.82 2.82 0 0 1-2.8 2.9h-36.4a2.82 2.82 0 0 1-2.8-2.9v-22.3l.1-.7z" fill-rule="evenodd" fill="#f7d719"/>
<path d="M54.9 106.6l1-.6 .6-.1h36.4a2.25 2.25 0 0 1 2.3 2.3v22.4a2.25 2.25 0 0 1-2.3 2.2h-36.4a2.25 2.25 0 0 1-2.2-2.2v-22.4l.1-.6z" fill-rule="evenodd" fill="#231f20"/>
<path d="M55.9 107.3l.6-.3h36.4a1.12 1.12 0 0 1 1.2 1.2v22.4a1.12 1.12 0 0 1-1.2 1.1h-36.4a1.12 1.12 0 0 1-1.1-1.1v-22.4l.1-.4z" fill-rule="evenodd" fill="#f7d719"/>
<path d="M79 125h.8l-3.3 5.8h-.9z" fill-rule="evenodd" fill="#231f20"/>
<path d="M62.6 109.1h24.2v13.4h-24.2z" fill="none" stroke="#231f20" stroke-width=".27" stroke-dasharray="1.3 1.3" stroke-linecap="butt"/>
<path d="M118.6 71.8h2.4M119.8 73.3v2.5M118.6 133.4h2.4" fill="none" stroke="#231f20" stroke-width=".21"/>
<g fill="#231f20">
<path d="M119.8 71.8l.4 1.5h-.8z"/>
<path d="M119.4 75.8h.8l-.4 1.6z"/>
</g>
<path d="M118.6 77.4h2.4M119.8 77.4v1.2M118.6 80.2h2.4" fill="none" stroke="#231f20" stroke-width=".21"/>
<g fill="#231f20">
<path d="M119.4 78.6h.8l-.4 1.6z"/>
<path d="M119.8 75.8l.4 1.5h-.8z"/>
</g>
<path d="M119.8 81.7v10.9" fill="none" stroke="#231f20" stroke-width=".21"/>
<g fill="#231f20">
<path d="M119.8 80.2l.4 1.5h-.8z"/>
<path d="M119.4 92.6h.8l-.4 1.6z"/>
</g>
<path d="M118.6 69h2.4M119.8 64.9v2.5M119.8 69v2.8" fill="none" stroke="#231f20" stroke-width=".21"/>
<g fill="#231f20">
<path d="M119.4 67.4h.8l-.4 1.6z"/>
<path d="M119.8 63.4l.4 1.5h-.8z"/>
</g>
<path d="M118.6 63.4h2.4M118.6 97h2.4M118.6 94.2h2.4M119.8 94.2v2.8" fill="none" stroke="#231f20" stroke-width=".21"/>
<path d="M49.1 60.6h51.3v36.4h-51.3z" fill="#f7d719"/>
<path d="M84.5 81.7v2.9h5.1l-1.1-2.9zM59.8 81.5v9.2h3a4.1 4.1 0 0 1 5.4-2.9 3.5 3.5 0 0 1 2.3 3h10.9a3.8 3.8 0 0 1 4.3-3.1 3.8 3.8 0 0 1 3.2 4.3h2.7l.5-.3-.2-6.6a1.8 1.8 0 0 1-1.3-1.5l-.7-1.7a1.75 1.75 0 0 0-1.8-1.6l-2.6-.1a4 4 0 0 0-3.4 .9l-.4 .7a6.7 6.7 0 0 0-.3 3.5v2.1h-1.6v-5.9zM63.8 91.2a2.95 2.95 0 0 1 5.9 0 2.95 2.95 0 0 1-5.9 0zM82.2 91.2a2.95 2.95 0 0 1 5.9 0 2.95 2.95 0 0 1-5.9 0z" fill-rule="evenodd" fill="#231f20"/>
<path d="M119.8 60.6v2.8M119.8 98.5v5.3" fill="none" stroke="#231f20" stroke-width=".21"/>
<g fill="#231f20">
<path d="M119.8 97l.4 1.5h-.8z"/>
<path d="M119.4 103.8h.8l-.4 1.6z"/>
</g>
<path d="M39.7 16.8v3M26.9 56.5v80.9" fill="none" stroke="#231f20" stroke-width=".21"/>
<g fill="#231f20">
<path d="M26.9 55l.4 1.5h-.8z"/>
<path d="M26.5 137.4h.8l-.4 1.6z"/>
</g>
<path d="M25 55h10.5M32.7 56.6h2.4M33.9 58.2v1.6M25 139h10.5M32.7 138.1h2.4" fill="none" stroke="#231f20" stroke-width=".21"/>
<path d="M33.9 56.6l.4 1.5h-.8z" fill="#231f20"/>
<path d="M33.9 140.5v1.7" fill="none" stroke="#231f20" stroke-width=".21"/>
<path d="M33.9 139l.4 1.5h-.8z" fill="#231f20"/>
<path d="M33.9 51.7v1.7" fill="none" stroke="#231f20" stroke-width=".21"/>
<path d="M33.5 53.4h.8l-.4 1.6z" fill="#231f20"/>
<path d="M33.9 134.6v2" fill="none" stroke="#231f20" stroke-width=".21"/>
<path d="M33.5 136.6h.8l-.4 1.5z" fill="#231f20"/>
<path d="M163.9 30a4.4 4.4 0 0 1 2.8-1.1h26.2a4.4 4.4 0 0 1 4.4 4.4v33.3a4.4 4.4 0 0 1-4.4 4.3h-26.2a4.4 4.4 0 0 1-4.4-4.3v-33.3a4.4 4.4 0 0 1 1.6-3.3zM163.9 30.5a3.9 3.9 0 0 1 2.8-1.1h26.2a4 4 0 0 1 4 3.9v33.3a4 4 0 0 1-4 3.9h-26.2a4 4 0 0 1-4-3.9v-33.3a3.9 3.9 0 0 1 1.2-2.8zM164.2 30.8a3.5 3.5 0 0 1 2.5-1h26.2a3.5 3.5 0 0 1 3.6 3.5v33.3a3.5 3.5 0 0 1-3.6 3.5h-26.2a3.5 3.5 0 0 1-3.5-3.5v-33.3a3.5 3.5 0 0 1 1-2.5z" fill-rule="evenodd" fill="#ed1c24"/>
<path d="M163.4 16a3.5 3.5 0 0 1 2.4-1.1h28a3.5 3.5 0 0 1 3.5 3.5v7a3.5 3.5 0 0 1-3.5 3.5h-28a3.5 3.5 0 0 1-3.5-3.5v-7a3.5 3.5 0 0 1 1.1-2.4z" fill-rule="evenodd" fill="#231f20" stroke="#231f20" stroke-width=".21"/>
<circle cx="174.6" cy="22.2" r="3.5" fill="#fff200" stroke="#231f20" stroke-width=".21"/>
<circle cx="185.1" cy="22.1" r="3.5" fill="#e6e7e8" stroke="#231f20" stroke-width=".21"/>
<path d="M169.6 54.7l.7-.5 .4-.1h18.2a1.41 1.41 0 0 1 1.4 1.4v11.2a1.41 1.41 0 0 1-1.4 1.4h-18.2a1.41 1.41 0 0 1-1.4-1.4v-11.2z" fill-rule="evenodd" fill="#f7d719"/>
<path d="M170.1 54.6l.6-.2h18.2a1.12 1.12 0 0 1 1.1 1.1v11.2a1.12 1.12 0 0 1-1.1 1.2h-18.2a1.12 1.12 0 0 1-1.1-1.2v-11.2l.1-.3z" fill-rule="evenodd" fill="#231f20"/>
<path d="M170.2 55.3l.5-.3 18.5 .1 .3 .4-.1 11.5-.5 .3-18.5-.1-.2-.5z" fill-rule="evenodd" fill="#f7d719"/>
<path d="M182 63.9h.4l-1.7 2.9h-.4z" fill-rule="evenodd" fill="#231f20"/>
<path d="M167 31.7h25.7v18.2h-25.7z" fill="#f7d719"/>
<path d="M174.2 42.3h2v1.5h-2.6zM173.7 41.9a4.3 4.3 0 0 1 3.6 .1l.4 .8v2.4h.8v-3h10v4.6h-1.5a1.95 1.95 0 0 0-1.9-1.6 1.95 1.95 0 0 0-1.9 1.7h-5.5a1.88 1.88 0 0 0-2.1-1.6 1.88 1.88 0 0 0-1.6 2.2h-1.4l-.2-.3v-3.1l.5-.3zM183.6 47.1a1.47 1.47 0 0 0 2.9 0 1.47 1.47 0 0 0-2.9 0zM174.4 47.1a1.48 1.48 0 0 0 2.9 0 1.48 1.48 0 0 0-2.9 0z" fill-rule="evenodd" fill="#231f20"/>
<g fill="none" stroke="#231f20" stroke-width=".21">
<path d="M18.5 161.3h119.5M18.5 178.2h119.5M18.5 174h119.5M18.5 165.5h119.5M18.5 161.3v21.1h119.5M18.5 169.7l119.6 .1M29.7 161.3v21.1M38.3 161.3v21.1M46.7 161.3v21.1M52 161.3v21.1M57.7 161.3v21.1M64.2 161.3v21.1"/>
<path d="M71.9 161.3v21.1M80.9 161.3v21.1M89 161.3v21.1M96.7 161.3v21.1M106.9 161.3v21.1M114.2 161.3v21.1M122 161.3v21.1M129.8 161.3v21.1M138.1 161.3v21.1"/>
</g>
<text font-size="13.4" fill="#231f20" x="62.4" y="122.5">80</text>
<text font-size="7.1" fill="#231f20" x="106.7" y="248.9">SPECIAL WARNING SIGN</text>
<text font-size="6.7" fill="#231f20" x="173.7" y="62.7">80</text>
<g font-size="5.6" fill="#231f20">
<text x="60.2" y="69">TRUCKS</text>
<text x="56.3" y="77.4">ENTERING</text>
<text x="174.5" y="273.3">TC2063_2</text>
</g>
<g font-size="4.5" fill="#231f20">
<text x="124.9" y="255.2">“TRUCKS ENTERING ”</text>
<text x="127.2" y="260.2">“ADVISORY SPEED”</text>
</g>
<g font-size="4.2" fill="#231f20">
<text x="100.6" y="267.2">APPROVED AS OFFICIAL TRAFFIC SIGN</text>
<text x="174.7" y="285.6">A</text>
</g>
<text font-size="4" fill="#231f20" x="92.6" y="82.5">**</text>
<g font-size="3.9" fill="#231f20">
<text x="173.2" y="77.1">**Option</text>
<text x="70.3" y="191.2">Notes:</text>
<text x="68.8" y="195.8">1. For use on multi-lane carriageways in advance of narrowings resulting</text>
<text x="74.1" y="200.2">from the use of temporary portable concrete barriers (for roadworks</text>
<text x="20" y="204.2">Colour Legend</text>
<text x="68.8" y="208.8">2. * Distance may vary to allow lights to fit within designated sign supports.</text>
<text x="74.1" y="204.5">purposes) and work vehicles may be entering from the road work area.</text>
<text x="25.9" y="212.9">Retroreflective yellow</text>
<text x="68.8" y="213.2">3. ** Truck symbol should show the direction from which it will be entering the</text>
<text x="25.9" y="221.3">Retroreflective red</text>
<text x="74.1" y="217.5">road. E.g. Truck shown driving left to right to indicate work vehicles</text>
<text x="74.1" y="221.8">entering from the left.</text>
<text x="68.8" y="226.2">4.</text>
<text x="76.6" y="226.2">Insert appropriate speed in the W8-2 supplementary plate.</text>
<text x="25.9" y="229.2">Retroreflective white</text>
<text x="68.8" y="230.5">5.</text>
<text x="77.6" y="230.5">The flashing lights shall meet the requirements of AS2144 for 200mm</text>
<text x="25.9" y="237.2">Black</text>
<text x="74.1" y="234.8">diameter signal lanterns.</text>
</g>
<text font-size="3.9" fill="#010202" x="68.8" y="239.2">6. For further option see page 1.</text>
<g font-size="3.5" fill="#231f20">
<text x="73.9" y="17.3">a</text>
<text x="46.8" y="23.2">o*</text>
<text x="99.3" y="23.2">o*</text>
<text x="117" y="24">r</text>
<text x="128.7" y="39.2">2 x 200 mm dia</text>
<text x="121.2" y="42.2">n</text>
<text x="127.3" y="43.1">alternate flashing</text>
<text x="129.8" y="47">yellow signals</text>
<text x="115.5" y="53">r</text>
<text x="121.2" y="58.7">e</text>
<text x="33.1" y="62">d</text>
<text x="121.2" y="62.9">h</text>
<text x="121.2" y="67.1">m</text>
<text x="121.2" y="71.2">h</text>
<text x="121.2" y="75.5">m</text>
<text x="121.2" y="79.9">h</text>
<text x="121.2" y="88.9">k</text>
<text x="24.1" y="98.2">b</text>
<text x="121.2" y="97">h</text>
<text x="121.2" y="101.7">g</text>
<text x="122.2" y="120.6">f</text>
<text x="128.9" y="120.5">W8-2</text>
<text x="65.6" y="129.4">km</text>
<text x="81" y="129.4">h</text>
<text x="33" y="132.7">c</text>
<text x="121.2" y="137.6">e</text>
<text x="21.5" y="267.9">Department of Transport and Main Roads</text>
<text x="17.7" y="271.8">Infrastructure Management &amp; Delivery Division</text>
<text x="16.7" y="280.7">Designed</text>
<text x="42.7" y="280.7">Checked</text>
<text x="69.7" y="280.7">Scale</text>
<text x="98.5" y="281.4">ACTING PRINCIPAL ENGINEER</text>
<text x="154.7" y="276.1">13/10/14</text>
<text x="157.4" y="281.2">Date</text>
<text x="178.6" y="279">Page 2 of 2</text>
<text x="16.9" y="284.8">TV 10/14</text>
<text x="43.3" y="284.9">DJ 10/14</text>
<text x="69.7" y="285.2">Not to Scale</text>
<text x="98.5" y="284.8">(Traffic Engineering)</text>
</g>
<g font-size="3" fill="#231f20">
<text x="126.5" y="35.7">##</text>
<text x="126.7" y="118.4">#</text>
</g>
<g font-size="2.8" fill="#231f20">
<text x="172.5" y="35.9">TRUCKS</text>
<text x="170.6" y="40.1">ENTERING</text>
</g>
<g font-size="2.7" fill="#231f20">
<text x="33.3" y="164.4">a</text>
<text x="41.9" y="164.4">b</text>
<text x="48.6" y="164.4">c</text>
<text x="54.3" y="164.4">d</text>
<text x="60.1" y="164.4">e</text>
<text x="67.8" y="164.4">f</text>
<text x="75.9" y="164.4">g</text>
<text x="84.2" y="164.4">h</text>
<text x="92.5" y="164.4">k</text>
<text x="100.5" y="164.4">m</text>
<text x="110" y="164.4">n</text>
<text x="116.4" y="164.4">o*</text>
<text x="125.4" y="164.4">r</text>
<text x="133.3" y="164.4">r</text>
<text x="19.7" y="173">SIZE B</text>
<text x="19.7" y="168.7">SIZE A</text>
<text x="31" y="168.7">1000</text>
<text x="31" y="173">1250</text>
<text x="39.7" y="168.7">1200</text>
<text x="39.7" y="173">1500</text>
<text x="47.8" y="168.7">12</text>
<text x="47.8" y="173">18</text>
<text x="53.5" y="168.7">24</text>
<text x="53.5" y="173">36</text>
<text x="58.6" y="173">100</text>
<text x="59.4" y="168.7">80</text>
<text x="65.9" y="168.7">400</text>
<text x="65.9" y="173">500</text>
<text x="74.4" y="168.7">120</text>
<text x="74.4" y="173">150</text>
<text x="83.5" y="168.7">40</text>
<text x="83.5" y="173">50</text>
<text x="90.9" y="168.7">200</text>
<text x="90.9" y="173">250</text>
<text x="97.2" y="173">100DM</text>
<text x="98" y="168.7">80DM</text>
<text x="108.5" y="168.7">400</text>
<text x="108.5" y="173">400</text>
<text x="115.4" y="168.7">250</text>
<text x="115.4" y="173">330</text>
<text x="123.5" y="168.6">125</text>
<text x="123.5" y="172.9">150</text>
<text x="132" y="168.7">100</text>
<text x="132" y="172.9">100</text>
<text x="19.6" y="177.3">SIZE C</text>
<text x="31" y="177.3">1500</text>
<text x="39.7" y="177.3">1800</text>
<text x="47.8" y="177.3">24</text>
<text x="53.5" y="177.3">48</text>
<text x="58.6" y="177.3">120</text>
<text x="65.9" y="177.3">600</text>
<text x="74.4" y="177.3">180</text>
<text x="83.5" y="177.3">60</text>
<text x="90.9" y="177.3">300</text>
<text x="97.2" y="177.3">120DM</text>
<text x="108.5" y="177.3">400</text>
<text x="115.4" y="177.3">400</text>
<text x="123.5" y="177.2">175</text>
<text x="132" y="177.2">150</text>
<text x="19.6" y="181.6">SIZE D</text>
<text x="31" y="181.5">2000</text>
<text x="39.7" y="181.5">2400</text>
<text x="47.8" y="181.5">30</text>
<text x="53.5" y="181.5">60</text>
<text x="58.6" y="181.5">160</text>
<text x="65.9" y="181.5">800</text>
<text x="74.4" y="181.5">240</text>
<text x="83.5" y="181.5">80</text>
<text x="90.9" y="181.5">400</text>
<text x="97.2" y="181.5">150DM</text>
<text x="108.5" y="181.5">400</text>
<text x="115.4" y="181.5">500</text>
<text x="123.5" y="181.5">250</text>
<text x="132" y="181.5">150</text>
</g>
<g font-size="2.5" fill="#231f20">
<text x="74.2" y="224.7">#</text>
<text x="74.2" y="229">##</text>
</g>
<g font-size="1.8" fill="#231f20">
<text x="118.2" y="24">1</text>
<text x="175.2" y="66.2">km</text>
<text x="182.9" y="66.2">h</text>
<text x="134.2" y="164.4">1</text>
</g>
</svg>
